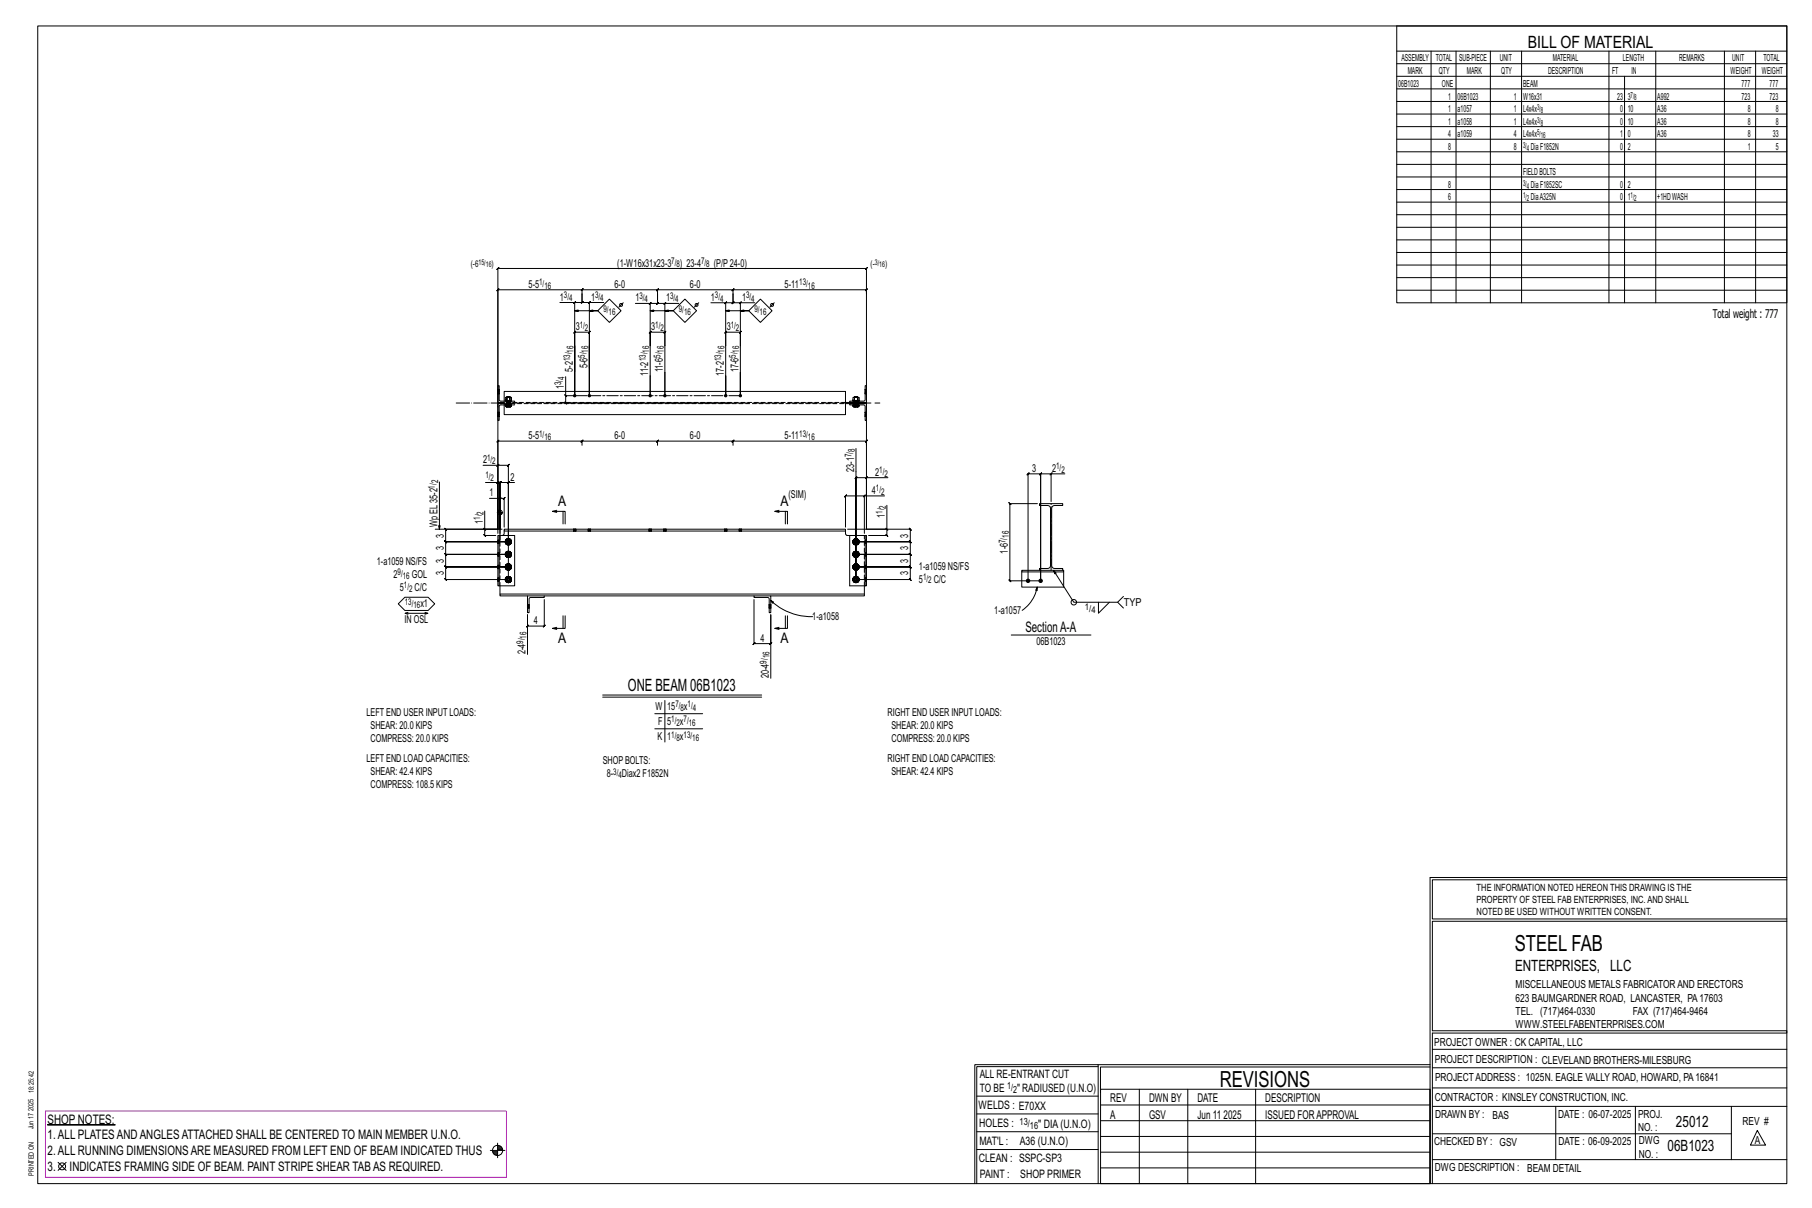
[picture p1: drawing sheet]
<svg xmlns="http://www.w3.org/2000/svg" width="914mm" height="610mm" viewBox="0 0 914 610" stroke-linecap="round" stroke-linejoin="round" font-family="sans-serif">
<g fill="#000" stroke="#000" stroke-width=".5">
<path d="M24 568h34z"/>
<circle cx="290" cy="200" r=".6"/>
<circle cx="297" cy="200" r=".6"/>
<circle cx="328" cy="200" r=".6"/>
<circle cx="336" cy="200" r=".6"/>
<circle cx="366" cy="200" r=".6"/>
<circle cx="374" cy="200" r=".6"/>
<circle cx="519" cy="293" r=".9"/>
<circle cx="525" cy="293" r=".9"/>
</g>
<g fill="none" stroke="#000" stroke-width=".5">
<path d="M19 13h883v584h-883zM705 13h197v140h-197zM705 26h197M705 32h197M705 39h197M722 26v127M735 26v127M752 26v127M768 26v127M812 26v127M820 39v114M836 26v127"/>
<path d="M870 26v127M886 26v127M705 45h197M705 51h197M705 58h197M705 64h197M705 70h197M705 77h197M705 83h197M705 89h197M705 96h197M705 102h197"/>
<path d="M705 108h197M705 115h197M705 121h197M705 127h197M705 134h197M283 153h7v47v-32l1-1-1 1h7l1-1-1 1v32v-47h8M290 157h12h-5M291 152l-1 1zM294 148v5v-1l-1 1h1h-4M294 148v5h-1l1-1v1h3M294 148v-2l-1 1 1-1h-43h1l-1 1v-1v60M294 146h38l-1 1 1-1v2"/>
<path d="M294 146l-1 1zM297 153l1-1-1 1zM302 157l6-6 5 6-5 6zM315 153l-3 2M321 153h7v21v-6l1-1-1 1h8h-1l1-1v1v6M328 157h12h-4M329 153l-1 1zM332 148v5l-1 1 1-1h-4M332 148v5l-1 1 1-1h4M332 146h38l-1 1 1-1v2M332 146l-1 1zM336 153l-1 1z"/>
<path d="M340 157l6-6 6 6-6 6zM343 153h-7v21M353 153l-3 2M359 153h7v21M366 153l1-1-1 1zM366 157h12h-4M370 148v5v-1l-1 1h1h-4M370 148v5h-1l1-1v1h4M370 146h67v1l1-1-1 2M370 146l-1 1zM373 153l1-1zM378 157l6-6 6 6-6 6z"/>
<path d="M381 153h-7v21M391 153l-2 2M705 140h197M705 146h197M328 174v26M336 174v26M366 174v-6l1-1-1 1h8h-1l1-1v1v6M366 174v26M374 174v26M251 197h.1M251 199h.1M252 197h.1"/>
<path d="M252 199h.1M254 198h173v11h-173zM285 199l1 1zM285 190v10h11M285 200v3l1 1-1-1h85M290 188v-14v26M297 186v-12v26M328 190v10zM336 188v12zM437 197h.1M437 199h.1M437 195v8h-8v-1h7z"/>
<path d="M251 208h.1M251 210h.1M252 208h.1M252 210h.1M253 204h-2v8h1v-7l2-1M254 203h-2v1h2M254 202h-2v-7h-1v8h2M255 202h3zM255 204v1zM255 202v-1h1v1M255 205h1M255 204l1 1"/>
<path d="M255 204h1v1h-1h1M256 202h.1M256 203h.1M256 204h.1M256 205h2h-1M256 204h1M257 205l1-1-1 1M257 204l-1 1M257 201h1v1M257 201v-1h-1v1h1v1M257 202h.1M257 203h.1"/>
<path d="M257 204h.1M258 204v1M258 205h-1M427 203h9v1h-9M429 204h8v8l-1-7-7-1zM430 202h4zM430 204l1 1zM430 202v-1h1v1M430 205h1M431 204v1M431 202h.1M431 203h.1"/>
<path d="M431 204h.1M431 205h2M431 204h1M432 205l1-1v1M433 204h-1v1M433 202v-1h-2v-1l2 1v1M433 202h.1M433 203h.1M433 204h.1M433 204v1M433 205h-1M437 208h.1"/>
<path d="M437 210h.1M244 235h7v32v-24h-6M251 235l1-1zM251 235h6h-1l1-1v1v57h-32v1l-1-1h1v-6v1l-1-1h1h32h-32v1l-1-1h1v-6l-1-1 1 1h32h-32l-1-1 1 1v-7v1l-1-1 1 1-1-1h1v-6v1l-1-1h1h26M294 225v-3l-1 1h1h-43l1-1-1 1v46M294 223h38h-1l1-1v3M294 222l-1 1zM332 223h38h-1l1-1v3M332 222l-1 1zM370 223h67l1-1-1 3M370 222l-1 1zM432 226v66v-51l-1 1 1-1h5"/>
<path d="M530 239h1l-1 1zM530 239h-5h1l-1 1v-1v54h-15v1l-1-1h1v-39v1l-1-1h1h14M537 239h-7v14M222 243v24M245 258v9h8M247 251h5v18M251 244l1-1zM251 259h3M251 258v1M251 243h9M252 258v1M252 257v2"/>
<path d="M252 251v1l1-1zM252 251h2v1l1-1h-1v15M252 257v9M253 259v1M253 259h.1M256 244l1-1zM257 243v30h-32h32M281 259l-2-1h6v6M281 258h-2M284 258v6M393 259l-2-1h6v6M393 258h-2"/>
<path d="M396 258v6M436 250h1l-1 1zM436 250h-9l-1 1 1-1v16M437 241h1l-1 1zM446 250h-10v19M448 255v12h-20M448 241h-11v26h22l1 1-1-1v6l1 1-1-1h-27h27l1 1-1-1v7v-1l1 1h-1h-27h27v-1l1 1h-1v6l1 1-1-1h-27h27l1 1-1-1v6l1 1-1-1h-27M525 254h11v1h-4l-1 2v28l1 2h4v1h-11v-1h4l1-2v-28l-1-2h-4zM220 267h31M244 267l1 1zM245 267v3h-1l1 1v-1h5M251 270h1v26h-1z"/>
<path d="M251 267v-132v1l1-1h-1h186v1l1-1h-1v132M252 270h8v26h-8M252 267v-24v1l1-1-1 1 1-1h-1v30M254 267h173v1h-173zM254 268v2h-1M255 280h1M255 273h1M255 279l1 1M255 274l1 1M256 280h-1M256 273l-1 1M256 279h-1v1v1l1-1"/>
<path d="M256 273l-1-1v1v1h1M256 274l1 1M256 278l-1 1M256 272h-1M257 278l-1 1M257 279v-1l1 1h-1M257 272l-1 1M257 272h1l-1 1M257 279l1 1M257 272l1 1v1M257 272h-1M257 274h1l-1 1v-1"/>
<path d="M257 274h1M258 280l-1 1M258 273l-1 1M258 279h-1M258 272v1h-1M258 279v1M258 273h.1M289 267h.1M289 268h.1M291 267h.1M291 268h.1M297 267h.1"/>
<path d="M297 268h.1M298 267h.1M298 268h.1M328 267h.1M328 268h.1M329 267h.1M329 268h.1M335 267h.1M335 268h.1M336 267h.1M336 268h.1M366 267h.1"/>
<path d="M366 268h.1M367 267h.1M367 268h.1M373 267h.1M373 268h.1M374 267h.1M374 268h.1M427 268v2h2M430 280h1M430 273h1M431 273h.1M431 279v1"/>
<path d="M431 274v1M431 273v1M431 280h.1M431 273v-1l-1 1 1 1M431 279l-1 1 1 1v-1M431 274l1 1M431 272h.1M431 278v1M432 274l1 1M432 272l-1 1M432 272h1v1M432 278l-1 1"/>
<path d="M432 279l1-1v1M432 272l1 1v1M432 279l1 1M433 272h-1M433 278l-1 1M433 274v1l-1-1M433 274h.1M433 273l-1 1M433 280l-1 1M433 272v1M433 279h.1M433 273h.1"/>
<path d="M433 279v1M437 270v26zM437 270h-8v26h8M447 267l1 1zM448 267v3h-1l1 1v-1h-10M252 296v4M255 292h1M255 286h1M255 294h1M255 287l1 1M255 281h1M256 292l-1 1"/>
<path d="M256 286l-1 1M256 292l-1-1v1v2l1-1M256 286l-1-1v1v1h1M256 293l1 1M256 287l1 1M256 280l1 1M256 291h-1M256 285h-1M256 281h1M257 291l-1 1M257 291h1l-1 1M257 285h-1"/>
<path d="M257 285h1h-1M257 292h1v1M257 285l1 1v1M257 293l1 1h-1v-1M257 287h1l-1 1v-1M257 280l1 1h-1M257 293h1v1M257 287h1M257 280h1v1M258 292l-1 1M258 286l-1 1M258 291v1h-1"/>
<path d="M258 285v1h-1M258 292h.1M258 286h.1M430 292h1M430 286h1M431 286h.1M431 292h.1M431 281h.1M431 287v1M431 294h.1M431 286v1M431 292v1"/>
<path d="M431 286v-1l-1 1 1 1M431 292v-1l-1 1 1 2v-1M431 280l1 1M431 287l1 1M431 293l1 1M431 285h.1M431 291h.1M432 281h1M432 287l1 1M432 293l1 1M432 285h-1M432 285h1"/>
<path d="M432 291l-1 1M432 291h1v1M432 285l1 1v1M432 292h1v1M433 285h-1M433 291l-1 1M433 280v1h-1M433 287v1l-1-1M433 293v1l-1-1M433 280v1M433 287h.1M433 293v1"/>
<path d="M433 286l-1 1M433 292l-1 1M433 285v1M433 291v1M433 286h.1M433 292h.1M436 300h-184v1h14M436 296v5h-47M516 289v7h21v-7M519 293v-54l-1 1 1-1h6v1l1-1h-1v54M523 296v2zM523 296a18 18 0 0 1-7 12"/>
<path d="M525 288h-9v1h21v-1h-1M532 288l10 16h22l3-3M201 305l3-4h12l3 4-3 3h-12zM204 309h12l-2 1M206 309h-2l2 1M214 309h2M266 305h.1M266 307h.1M266 301h9v1h-8v7h-1zM267 305h.1M267 307h.1M275 303v13v-1l-1 1h1h-9l1-1-1 1v-6v20"/>
<path d="M275 301h105M281 317h-2M284 311v6M285 311v6h-6l2 1M380 301h9v8h-1v-7h-8zM380 303v22l1-1-1 1h9h-1l1-1v1v-15v32M388 305h.1M388 307h.1M389 303l1 1zM389 303a30 30 0 0 0 21 8M389 305h.1M389 307h.1"/>
<path d="M393 317h-2M396 311v6M397 311v6h-6l2 1M554 304v5l6-5M564 304l3 3M510 320h41M304 351h80M304 352h80M336 353v21M330 360h25M330 368h25M722 443v154"/>
<path d="M722 443h180M902 444h-179v20h179M902 465h-179v55h179v1h-179v76M554 538h-61v59M554 537h168M722 538h-167v13M723 539h179M723 530h179M493 553h61M555 550h167v47h-167zM555 558h167M575 550v47"/>
<path d="M599 550v47M634 550v47M723 549h179M723 558h179M785 558v27M825 558v27M874 558v27M251 577v7M251 579h2M251 580h3M251 578h2M493 571h61"/>
<path d="M493 562h61M555 573h167M555 566h167M723 572h151M887 570l4 8h-8zM29 587l4 4M33 587l-4 4M247 581h8M249 581h2M249 582h2M250 583h1M492 597v-60h62v60"/>
<path d="M493 580h61M555 589h167M555 581h167M723 585h179"/>
<circle cx="313" cy="154" r=".7"/>
<circle cx="352" cy="154" r=".7"/>
<circle cx="390" cy="154" r=".7"/>
<circle cx="252" cy="259" r="1.2"/>
<circle cx="542" cy="304" r="1.4"/>
<circle cx="31" cy="589" r="1.8"/>
<circle cx="251" cy="581" r="2.6"/>
</g>
<path d="M23 561h233v33h-233z" fill="none" stroke="#f0f" stroke-width=".5"/>
<g fill="none" stroke="#000" stroke-width=".5" stroke-dasharray="2 1.4">
<path d="M251 197h1M251 197h.1M251 199h.1M251 198l1 1M251 198h1M251 199h1M252 197h-1M252 197h.1M252 198l-1-1 1 1M437 199h.1M437 197v1v-1M437 197h.1"/>
<path d="M437 198h.1M251 209h1M251 208h1M251 208h.1M251 210h.1M251 210h1M251 209l1 1M252 208h-1M252 208h.1M252 209h-1l1 1M254 204h173M254 204h6"/>
<path d="M255 204v1zM255 205h1M255 202h1h-1v-1h1v1v-1v1h1h-1M255 205h.1M255 204l1 1M255 204h1M256 205h-1h1h-1h1M256 203h.1M256 203v1M256 204h.1M256 202h.1M256 202v1"/>
<path d="M256 202v2zM256 201v-1M256 201h1M256 205h.1M256 201h.1M256 202h-1h1M256 202h1M256 204v-1M256 203v-1M256 204v1zM256 205h1zM256 205h1"/>
<path d="M256 200h1M256 203l1 1zM256 202l1 1zM257 204v-1M257 203h.1M257 204h.1M257 204h-1M257 203v-1M257 202h.1M257 205l-1-1 1 1M257 204l1 1M257 201h.1"/>
<path d="M257 205h.1M257 204h1M257 202h1M257 200v1M257 201v1zM257 202h1h-1v-1h1v1M257 202v2zM257 205h1M258 204v1h-1zM258 202h.1M258 205h-1zM258 205h.1"/>
<path d="M258 204v1M260 203v-1h-6M427 203h-173M430 204l1 1zM430 205h1M430 202h1h-1v-1h1v1v-1v1h2h-2M431 204v1zM431 205h.1M431 204v1M431 204h.1M431 203h.1M431 203v1"/>
<path d="M431 202h.1M431 202v1M431 202v2zM431 201l1-1M431 201h2M431 205h1M431 201h.1M431 202h-1h1M431 202h2M431 204v-1M431 203v-1M431 205h1z"/>
<path d="M431 205h1h1M432 201h.1M432 200h1M432 203v1zM432 204v-1M432 204h-1M432 202v1zM432 203v-1M432 204l1-1M432 203h.1M432 204h.1M432 203l1-1"/>
<path d="M432 202h.1M432 205l-1-1 2 1M432 204l1 1M432 205h1M433 204h.1M433 204v-1M433 203v-1M433 202h.1M433 201h.1M433 200v1M433 201v1zM433 202v-1v1"/>
<path d="M433 202v2zM433 203h.1M433 205h.1M433 204v1zM433 202h1M433 204v1M437 210h.1M437 209h.1M437 208h.1M437 209v-1M251 280h1M251 279h1"/>
<path d="M251 274h1zM251 274h.1M251 274h1M251 273h1M252 274l-1-1 1 1M252 270v26M255 280h.1M255 273v1zM255 280l1-2-1 2 1 1-1-1h1M255 273l1-1-1 1 1 2-1-2h1M255 279v1zM255 273h.1"/>
<path d="M255 274v1zM255 279l1 1M255 274l1-1M255 273h1M255 279h.1M255 279l1-1zM255 272v1zM255 275h1zM255 272h1zM255 279l1-1M255 274l1 1zM255 274l1 1"/>
<path d="M255 272h1M256 279h.1M256 274h.1M256 273v-1M256 280h.1M256 273v1zM256 278h1zM256 275h1zM256 272h1zM256 279h-1v1v-1v1v1v-1v1l1-1M256 273l-1-1v1v1h1M256 279v1z"/>
<path d="M256 273h.1M256 279h1zM256 274l1 1h-1h1h-1zM256 274h1zM256 273h1zM257 278h-1h1h-1l1 1M257 279h.1M257 278v1zM257 278h.1M257 272h-1h1h-1h1M257 275h.1M257 274v1"/>
<path d="M257 274h.1M257 273h.1M257 272h.1M257 272v1M257 278l1 1zM257 278l1 1M257 275l1-1zM257 275l1-1M257 272h1zM257 272h1M257 275h1zM257 279v1z"/>
<path d="M257 278l1 2zM257 272l1 1zM257 280h.1M257 273v1zM257 279h1M257 274h1M257 273h1v-1M258 279h-1l1 1M258 274v-1M258 272l-1 1 1 1M258 279h.1M258 272v1z"/>
<path d="M258 279v1zM258 279v1M258 273h.1M258 274v1zM258 280l-1 1zM258 273l-1 2zM258 280h.1M258 273v1zM289 267v1M289 267h.1M290 267l-1 1M290 267v1z"/>
<path d="M290 267v1M290 268h.1M291 267h.1M291 268h.1M291 268v-1M297 267v1M297 267h.1M297 267l1 1zM297 268h.1M298 267v1M298 267h.1M298 268h.1"/>
<path d="M298 268v-1M328 267v1M328 267h.1M328 267v1zM328 268h.1M329 267v1M329 267h.1M329 268h.1M329 268v-1M335 267v1M335 267h.1M336 267v1z"/>
<path d="M336 267l-1 1M336 268h-1M336 267v1M336 267h.1M336 268h.1M336 268v-1M366 267v1M366 267h.1M366 267v1zM366 268h.1M367 267v1M367 267h.1"/>
<path d="M367 268h.1M367 268v-1M373 267v1M373 267h.1M374 267v1zM374 267l-1 1M374 268h-1M374 267v1M374 267h.1M374 268h.1M374 268v-1M430 273v1z"/>
<path d="M430 280h.1M430 273l1 1zM430 273l1-1-1 1 1 2-1-2h1M430 280h1zM430 280l1-2-1 2 1 1-1-1h1M430 273h.1M430 274l1 1zM430 279v1zM431 274v-1M431 273h.1M431 279v1M431 272l-1 1z"/>
<path d="M431 275h.1M431 272h.1M431 279h-1zM431 279v-1zM431 274v1zM431 274v1M431 279v-1M431 274h1M431 273l1-1M431 279h1M431 273v1zM431 280h.1"/>
<path d="M431 275h2zM431 272h2zM431 278h2zM431 273v-1l-1 1h1v1M431 279l-1 1 1-1v1v1v-1v1v-1M431 274h1zM431 273h1zM431 279v1zM431 279h1zM431 275h1zM431 272h1zM431 278h1z"/>
<path d="M432 274v1h-1h1h-1zM432 274h.1M432 273h.1M432 279h.1M432 272h-1h1h-1h1M432 275h1zM432 275h1M432 274l1 1M432 272h1h-1h1h-1zM432 272h1zM432 278h-1h1h-1l1 1M432 278h1h-1h1l-1 1z"/>
<path d="M432 278h1zM432 274h1M432 274h1zM432 273h1zM432 272l1 1M432 279h1zM432 279h1M433 275v-1zM433 275v-1M433 272h.1M433 278v1zM433 278v1"/>
<path d="M433 275h.1M433 273h.1M433 279v1zM433 272v1zM433 278v2zM433 273v1zM433 280h.1M433 274h.1M433 273v-1M433 279h.1M433 274v-1M433 272v1v1"/>
<path d="M433 279v1M433 274v1zM433 273h1zM433 279l1 1zM433 273v2zM433 280v1zM434 273l-1 1zM434 280h-1zM437 273h.1M437 279h.1M437 279v1v-1M437 274h.1"/>
<path d="M437 280h.1M251 293h1zM251 293h.1M251 293h1M251 292h1M251 287h1zM251 287h.1M251 286l1 1M251 286h1M251 285h1M251 281h1zM251 281v-1"/>
<path d="M251 280l1 1M252 293l-1-1 1 1M252 286h-1l1 1M252 280h-1h1M255 292v1zM255 286v1zM255 292l1-1-1 1 1 2-1-2h1M255 286l1-1-1 1 1 1-1-1h1M255 292h.1M255 293v1zM255 285v1zM255 287h.1"/>
<path d="M255 280v1zM255 293l1-1M255 292h1M255 287l1-1M255 286h1M255 280h1M255 291v1zM255 294h1zM255 291h1zM255 285h.1M255 287l1 1zM255 285h1z"/>
<path d="M255 281h1zM255 294h1M255 291h1M255 287l1 1M255 285h1M255 281h1M256 293h.1M256 292h.1M256 287h.1M256 286v-1M256 280v1M256 292v1z"/>
<path d="M256 286v1zM256 294h1zM256 291h1zM256 287h1zM256 285h1zM256 281h1zM256 292l-1-1v1v1v1v-1v1l1-1M256 285h-1v1v1h1M256 286h.1M256 286v-1zM256 288h1zM256 293l1 1h-1h1h-1z"/>
<path d="M256 293h1zM256 292h1zM256 287l1 1h-1h1h-1zM256 281h1h-1h1h-1zM256 280l1 1zM257 291h-1h1h-1h1M257 294h.1M257 293v1M257 293h.1M257 292h.1M257 291v1zM257 291h.1"/>
<path d="M257 285h-1h1h-1h1M257 288h.1M257 287v1M257 287h.1M257 285h.1M257 281h.1M257 281v-1zM257 285v1zM257 281v-1M257 294h1zM257 294h1M257 291h1z"/>
<path d="M257 291h1M257 288l1-1zM257 288l1-1M257 285h1zM257 285h1M257 281h1zM257 281h1M257 286h.1M257 291l1 1zM257 285l1 1zM257 292v1zM257 286v1z"/>
<path d="M257 293h1v1M257 292h1v-1M257 287h1M257 286h1v-1M257 280h1v1M258 294v-2M258 291l-1 1 1 1M258 287v-1M258 285h-1l1 2M258 281v-1M258 291v1zM258 285h.1"/>
<path d="M258 292h.1M258 286h.1M258 293v1zM258 287h.1M258 285v1zM258 280v1zM258 292l-1 2zM258 286l-1 1zM258 292v1zM258 286v1zM430 286v1zM430 292v1z"/>
<path d="M430 286l1 1zM430 286l1-1-1 1 1 1-1-1h1M430 292l1 1zM430 292l1-1-1 1 1 2-1-2h1M430 280l1 1zM430 285v1zM430 287h1zM430 292h.1M430 293l1 1zM431 287v-1M431 286h.1M431 293v-1"/>
<path d="M431 292h.1M431 281h.1M431 285h-1zM431 287v1zM431 285h.1M431 291l-1 1zM431 294h.1M431 291h.1M431 287v1M431 280l1 1M431 287h1M431 286l1-1"/>
<path d="M431 293h1M431 292h1M431 286v1zM431 292v1zM431 281h2zM431 287h2zM431 285h2zM431 294h2zM431 291h2zM431 285l-1 1h1v1M431 292v-1l-1 1h1v1v1v-1v1v-1M431 280h1z"/>
<path d="M431 287h1zM431 286l1-1zM431 293h1zM431 292h1zM431 281h1zM431 288h1zM431 285h1zM431 294h1zM431 291h1zM432 281h-1h1h-1zM432 280v1zM432 287v1h-1h1h-1z"/>
<path d="M432 287h.1M432 285h.1M432 293v1h-1h1h-1zM432 293h.1M432 292h.1M432 281h1zM432 281h1M432 281v-1zM432 285h-1h1h-1h1M432 288h1zM432 288h1M432 287l1 1"/>
<path d="M432 285h1h-1h1h-1zM432 285h1zM432 291h-1h1h-1h1M432 294h1zM432 294h1M432 293l1 1M432 291h1h-1h1l-1 1zM432 291h1zM432 281l1-1M432 280h1zM432 287h1M432 287h1z"/>
<path d="M432 285l1 1zM432 285h1M432 293h1M432 293h1zM432 292h1zM432 292h1M433 281h.1M433 288v-1zM433 288v-1M433 285h.1M433 294h.1M433 291h.1"/>
<path d="M433 286h.1M433 292h.1M433 285v1zM433 291v1zM433 286v1zM433 292v1zM433 280v1M433 287h.1M433 286v-1M433 293v1M433 292v-1M433 281v-1"/>
<path d="M433 287v-1M433 285v2M433 294v-2M433 291v1v1M433 285l1 1zM433 293v1zM433 292h1zM433 292v2zM434 286l-1 1zM434 292l-1 1zM436 296v-26M437 285h.1"/>
<path d="M437 286v-1M437 292h.1M437 281h.1M437 286h.1M437 287h.1M437 293h.1M266 306h1zM266 306h1M266 305h1M266 305h.1M266 307h.1M266 307h1"/>
<path d="M266 306l1 1M267 305h-1M267 305h.1M267 306h.1M388 306h1zM388 307h.1M388 306h.1M388 307h1M389 305h-1M389 306h-1M389 307h-1M389 307h.1"/>
<path d="M389 305h.1M389 306l-1-1"/>
</g>
<path d="M230 203h214" fill="none" stroke="#000" stroke-width=".5" stroke-dasharray="6.8 1 0 1"/>
<path d="M297 200h77M530 288v-34" fill="none" stroke="#000" stroke-width=".5" stroke-dasharray="5.8 1 1 1"/>
<g font-size="11.2">
<text x="764" y="480">STEEL FAB</text>
<text x="616" y="548">REVISIONS</text>
</g>
<g font-size="8.6">
<text x="771" y="24">BILL OF MATERIAL</text>
<text x="317" y="349">ONE BEAM 06B1023</text>
</g>
<g font-size="7.9">
<text x="765" y="490">ENTERPRISES, LLC</text>
<text x="846" y="569">25012</text>
<text x="842" y="581">06B1023</text>
</g>
<g font-size="7.3">
<text x="282" y="256">A</text>
<text x="394" y="256">A</text>
<text x="517" y="319">SectionA-A</text>
<text x="282" y="324">A</text>
<text x="394" y="324">A</text>
</g>
<g font-size="6.6">
<text x="24" y="567">SHOP NOTES:</text>
<text x="24" y="575">1.ALL PLATESANDANGLESATTACHED SHALL BE CENTERED TO MAIN MEMBER U.N.O.</text>
<text x="24" y="583">2.ALL RUNNING DIMENSIONSARE MEASURED FROM LEFT END OF BEAM INDICATED THUS</text>
<text x="24" y="591">3.</text>
<text x="35" y="591">INDICATES FRAMING SIDE OF BEAM. PAINT STRIPE SHEAR TABAS REQUIRED.</text>
</g>
<g font-size="6.1">
<text x="864" y="161">Total weight : 777</text>
<text x="560" y="556">REV</text>
<text x="580" y="556">DWN BY</text>
<text x="604" y="556">DATE</text>
<text x="639" y="556">DESCRIPTION</text>
<text x="560" y="564">A</text>
<text x="580" y="564">GSV</text>
<text x="604" y="564">Jun 11</text>
<text x="617" y="564">2025</text>
<text x="639" y="564">ISSUED FORAPPROVAL</text>
</g>
<g font-size="5.9">
<text x="494" y="560">WELDS : E70XX</text>
<text x="494" y="569">HOLES :</text>
<text x="524" y="569">&quot; DIA(U.N.O)</text>
<text x="494" y="578">MAT'L :</text>
<text x="515" y="578">A36 (U.N.O)</text>
<text x="494" y="586">CLEAN : SSPC-SP3</text>
<text x="495" y="595">PAINT :</text>
<text x="515" y="595">SHOP PRIMER</text>
</g>
<g font-size="5.8">
<text x="494" y="544">ALL RE-ENTRANT CUT</text>
<text x="494" y="551">TO BE</text>
<text x="513" y="551">&quot; RADIUSED (U.N.O)</text>
</g>
<g font-size="5.6">
<text x="765" y="499">MISCELLANEOUS METALS FABRICATORAND ERECTORS</text>
<text x="765" y="505">623 BAUMGARDNER ROAD, LANCASTER, PA17603</text>
<text x="765" y="512">TEL. (717)464-0330</text>
<text x="824" y="512">FAX (717)464-9464</text>
<text x="765" y="519">WWW.STEELFABENTERPRISES.COM</text>
<text x="724" y="528">PROJECT OWNER : CK CAPITAL, LLC</text>
<text x="724" y="537">PROJECT DESCRIPTION : CLEVELAND BROTHERS-MILESBURG</text>
<text x="724" y="545">PROJECTADDRESS : 1025N. EAGLE VALLY ROAD, HOWARD, PA16841</text>
<text x="724" y="556">CONTRACTOR : KINSLEY CONSTRUCTION, INC.</text>
<text x="724" y="564">DRAWN BY :</text>
<text x="753" y="564">BAS</text>
<text x="786" y="564">DATE : 06-07-2025</text>
<text x="827" y="564">PROJ.</text>
<text x="879" y="568">REV #</text>
<text x="827" y="571">NO. :</text>
<text x="724" y="578">CHECKED BY : GSV</text>
<text x="787" y="578">DATE : 06-09-2025</text>
<text x="827" y="578">DWG</text>
<text x="886" y="578">A</text>
<text x="827" y="584">NO. :</text>
<text x="724" y="591">DWG DESCRIPTION : BEAM DETAIL</text>
</g>
<g font-size="5.5">
<text x="312" y="134">(1-W16x31x23-3</text>
<text x="343" y="134">) 23-4</text>
<text x="360" y="134">(P/P24-0)</text>
<text x="267" y="145">5-5</text>
<text x="310" y="145">6-0</text>
<text x="348" y="145">6-0</text>
<text x="396" y="145">5-11</text>
<text x="283" y="152">1</text>
<text x="298" y="152">1</text>
<text x="321" y="152">1</text>
<text x="336" y="152">1</text>
<text x="359" y="152">1</text>
<text x="374" y="152">1</text>
<text x="291" y="167">3</text>
<text x="329" y="167">3</text>
<text x="367" y="167">3</text>
<text x="296" y="186" transform="rotate(-90 296 186)">5-6</text>
<text x="289" y="188" transform="rotate(-90 289 188)">5-2</text>
<text x="327" y="190" transform="rotate(-90 327 190)">11-2</text>
<text x="335" y="188" transform="rotate(-90 335 188)">11-6</text>
<text x="365" y="190" transform="rotate(-90 365 190)">17-2</text>
<text x="373" y="188" transform="rotate(-90 373 188)">17-6</text>
<text x="284" y="197" transform="rotate(-90 284 197)">1</text>
<text x="267" y="222">5-5</text>
<text x="310" y="222">6-0</text>
<text x="348" y="222">6-0</text>
<text x="396" y="222">5-11</text>
<text x="244" y="234">2</text>
<text x="431" y="238" transform="rotate(-90 431 238)">23-1</text>
<text x="521" y="238">3</text>
<text x="531" y="238">2</text>
<text x="258" y="242">2</text>
<text x="442" y="240">2</text>
<text x="247" y="251">1</text>
<text x="398" y="251">(SIM)</text>
<text x="440" y="249">4</text>
<text x="447" y="261" transform="rotate(-90 447 261)">1</text>
<text x="221" y="266" transform="rotate(-90 221 266)">Wp EL35-2</text>
<text x="244" y="264" transform="rotate(-90 244 264)">1</text>
<text x="224" y="271" transform="rotate(-90 224 271)">3</text>
<text x="458" y="271" transform="rotate(-90 458 271)">3</text>
<text x="224" y="278" transform="rotate(-90 224 278)">3</text>
<text x="458" y="278" transform="rotate(-90 458 278)">3</text>
<text x="509" y="279" transform="rotate(-90 509 279)">1-6</text>
<text x="190" y="285">1-a1059 NS/FS</text>
<text x="224" y="284" transform="rotate(-90 224 284)">3</text>
<text x="458" y="284" transform="rotate(-90 458 284)">3</text>
<text x="464" y="287">1-a1059 NS/FS</text>
<text x="199" y="292">2</text>
<text x="208" y="292">GOL</text>
<text x="224" y="290" transform="rotate(-90 224 290)">3</text>
<text x="458" y="290" transform="rotate(-90 458 290)">3</text>
<text x="202" y="298">5</text>
<text x="209" y="298">C/C</text>
<text x="464" y="294">5</text>
<text x="471" y="294">C/C</text>
<text x="567" y="306">TYP</text>
<text x="212" y="307">x1</text>
<text x="502" y="310">1-a1057</text>
<text x="204" y="315">IN OSL</text>
<text x="269" y="315">4</text>
<text x="410" y="313">1-a1058</text>
<text x="384" y="324">4</text>
<text x="523" y="325">06B1023</text>
<text x="265" y="330" transform="rotate(-90 265 330)">2-4</text>
<text x="388" y="342" transform="rotate(-90 388 342)">20-4</text>
<text x="331" y="358">W</text>
<text x="337" y="358">15</text>
<text x="345" y="358">x</text>
<text x="185" y="361">LEFT END USER INPUT LOADS:</text>
<text x="332" y="366">F</text>
<text x="337" y="366">5</text>
<text x="343" y="366">x</text>
<text x="448" y="361">RIGHT END USER INPUT LOADS:</text>
<text x="187" y="368">SHEAR: 20.0 KIPS</text>
<text x="450" y="368">SHEAR: 20.0 KIPS</text>
<text x="187" y="374">COMPRESS: 20.0 KIPS</text>
<text x="332" y="373">K</text>
<text x="337" y="373">1</text>
<text x="343" y="373">x</text>
<text x="450" y="374">COMPRESS: 20.0 KIPS</text>
<text x="185" y="385">LEFT END LOAD CAPACITIES:</text>
<text x="304" y="386">SHOPBOLTS:</text>
<text x="448" y="385">RIGHT END LOAD CAPACITIES:</text>
<text x="187" y="391">SHEAR: 42.4 KIPS</text>
<text x="306" y="392">8-</text>
<text x="314" y="392">Diax2 F1852N</text>
<text x="450" y="391">SHEAR: 42.4 KIPS</text>
<text x="187" y="398">COMPRESS: 108.5 KIPS</text>
</g>
<g font-size="5">
<text x="745" y="450">THE INFORMATION NOTED HEREON THIS DRAWING IS THE</text>
<text x="745" y="456">PROPERTY OF STEEL FAB ENTERPRISES, INC.AND SHALL</text>
<text x="745" y="462">NOTED BE USED WITHOUT WRITTEN CONSENT.</text>
<text x="508" y="550">1/</text>
<text x="511" y="551">2</text>
<text x="515" y="568">13/</text>
<text x="520" y="570">16</text>
</g>
<g font-size="4.9">
<text x="707" y="31">ASSEMBLY</text>
<text x="725" y="31">TOTAL</text>
<text x="736" y="31">SUB-PIECE</text>
<text x="757" y="31">UNIT</text>
<text x="784" y="31">MATERIAL</text>
<text x="819" y="31">LENGTH</text>
<text x="847" y="31">REMARKS</text>
<text x="874" y="31">UNIT</text>
<text x="890" y="31">TOTAL</text>
<text x="710" y="37">MARK</text>
<text x="726" y="37">QTY</text>
<text x="740" y="37">MARK</text>
<text x="758" y="37">QTY</text>
<text x="781" y="37">DESCRIPTION</text>
<text x="814" y="37">FT</text>
<text x="823" y="37">IN</text>
<text x="873" y="37">WEIGHT</text>
<text x="889" y="37">WEIGHT</text>
<text x="706" y="44">06B1023</text>
<text x="728" y="44">ONE</text>
<text x="769" y="44">BEAM</text>
<text x="879" y="44">777</text>
<text x="893" y="44">777</text>
<text x="731" y="50">1</text>
<text x="736" y="50">06B1023</text>
<text x="764" y="50">1</text>
<text x="769" y="50">W16x31</text>
<text x="816" y="50">23</text>
<text x="821" y="50">3</text>
<text x="836" y="50">A992</text>
<text x="879" y="50">723</text>
<text x="893" y="50">723</text>
<text x="731" y="57">1</text>
<text x="736" y="57">a1057</text>
<text x="764" y="57">1</text>
<text x="769" y="57">L4x4x</text>
<text x="818" y="57">0</text>
<text x="821" y="57">10</text>
<text x="836" y="57">A36</text>
<text x="882" y="57">8</text>
<text x="896" y="57">8</text>
<text x="731" y="63">1</text>
<text x="736" y="63">a1058</text>
<text x="764" y="63">1</text>
<text x="769" y="63">L4x4x</text>
<text x="818" y="63">0</text>
<text x="821" y="63">10</text>
<text x="836" y="63">A36</text>
<text x="882" y="63">8</text>
<text x="896" y="63">8</text>
<text x="731" y="69">4</text>
<text x="736" y="69">a1059</text>
<text x="764" y="69">4</text>
<text x="769" y="69">L4x4x</text>
<text x="818" y="69">1</text>
<text x="821" y="69">0</text>
<text x="836" y="69">A36</text>
<text x="882" y="69">8</text>
<text x="895" y="69">33</text>
<text x="731" y="76">8</text>
<text x="764" y="76">8</text>
<text x="772" y="76">DiaF1852N</text>
<text x="818" y="76">0</text>
<text x="821" y="76">2</text>
<text x="882" y="76">1</text>
<text x="896" y="76">5</text>
<text x="769" y="88">FIELDBOLTS</text>
<text x="731" y="95">8</text>
<text x="772" y="95">DiaF1852SC</text>
<text x="818" y="95">0</text>
<text x="821" y="95">2</text>
<text x="731" y="101">6</text>
<text x="772" y="101">DiaA325N</text>
<text x="818" y="101">0</text>
<text x="821" y="101">1</text>
<text x="836" y="101">+1HDWASH</text>
</g>
<g font-size="4.7">
<text x="238" y="135">(-6</text>
<text x="248" y="135">)</text>
<text x="339" y="133">7/</text>
<text x="341" y="135">8</text>
<text x="354" y="133">7/</text>
<text x="356" y="135">8</text>
<text x="439" y="135">(-</text>
<text x="447" y="135">)</text>
<text x="272" y="144">1/</text>
<text x="403" y="144">13/</text>
<text x="275" y="146">16</text>
<text x="408" y="146">16</text>
<text x="285" y="150">3/</text>
<text x="287" y="152">4</text>
<text x="300" y="150">3/</text>
<text x="303" y="152">4</text>
<text x="323" y="151">3/</text>
<text x="325" y="153">4</text>
<text x="338" y="151">3/</text>
<text x="341" y="153">4</text>
<text x="361" y="151">3/</text>
<text x="363" y="152">4</text>
<text x="377" y="151">3/</text>
<text x="379" y="152">4</text>
<text x="304" y="157">9/</text>
<text x="307" y="159">16</text>
<text x="343" y="157">9/</text>
<text x="345" y="159">16</text>
<text x="381" y="157">9/</text>
<text x="383" y="159">16</text>
<text x="293" y="165">1/</text>
<text x="295" y="167">2</text>
<text x="331" y="165">1/</text>
<text x="333" y="167">2</text>
<text x="369" y="165">1/</text>
<text x="371" y="167">2</text>
<text x="289" y="178" transform="rotate(-90 289 178)">16</text>
<text x="297" y="178" transform="rotate(-90 297 178)">16</text>
<text x="328" y="178" transform="rotate(-90 328 178)">16</text>
<text x="335" y="178" transform="rotate(-90 335 178)">16</text>
<text x="366" y="178" transform="rotate(-90 366 178)">16</text>
<text x="373" y="178" transform="rotate(-90 373 178)">16</text>
<text x="288" y="182" transform="rotate(-90 288 182)">13/</text>
<text x="295" y="181" transform="rotate(-90 295 181)">5/</text>
<text x="326" y="182" transform="rotate(-90 326 182)">13/</text>
<text x="333" y="181" transform="rotate(-90 333 181)">5/</text>
<text x="364" y="182" transform="rotate(-90 364 182)">13/</text>
<text x="371" y="181" transform="rotate(-90 371 181)">5/</text>
<text x="285" y="192" transform="rotate(-90 285 192)">4</text>
<text x="283" y="194" transform="rotate(-90 283 194)">3/</text>
<text x="272" y="220">1/</text>
<text x="403" y="220">13/</text>
<text x="275" y="222">16</text>
<text x="408" y="222">16</text>
<text x="246" y="233">1/</text>
<text x="430" y="231" transform="rotate(-90 430 231)">7/</text>
<text x="431" y="228" transform="rotate(-90 431 228)">8</text>
<text x="248" y="234">2</text>
<text x="444" y="239">1/</text>
<text x="533" y="237">1/</text>
<text x="536" y="239">2</text>
<text x="221" y="244" transform="rotate(-90 221 244)">2</text>
<text x="245" y="241">1/</text>
<text x="248" y="243">2</text>
<text x="446" y="240">2</text>
<text x="220" y="247" transform="rotate(-90 220 247)">1/</text>
<text x="442" y="248">1/</text>
<text x="445" y="250">2</text>
<text x="447" y="257" transform="rotate(-90 447 257)">2</text>
<text x="242" y="262" transform="rotate(-90 242 262)">1/</text>
<text x="244" y="260" transform="rotate(-90 244 260)">2</text>
<text x="445" y="259" transform="rotate(-90 445 259)">1/</text>
<text x="507" y="274" transform="rotate(-90 507 274)">7/</text>
<text x="509" y="271" transform="rotate(-90 509 271)">16</text>
<text x="201" y="290">9/</text>
<text x="203" y="292">16</text>
<text x="466" y="293">1/</text>
<text x="204" y="297">1/</text>
<text x="206" y="299">2</text>
<text x="468" y="294">2</text>
<text x="204" y="305">13/</text>
<text x="209" y="307">16</text>
<text x="547" y="308">1/</text>
<text x="551" y="309">4</text>
<text x="266" y="322" transform="rotate(-90 266 322)">16</text>
<text x="264" y="325" transform="rotate(-90 264 325)">9/</text>
<text x="387" y="335" transform="rotate(-90 387 335)">9/</text>
<text x="388" y="332" transform="rotate(-90 388 332)">16</text>
<text x="341" y="357">7/</text>
<text x="343" y="359">8</text>
<text x="347" y="357">1/</text>
<text x="350" y="359">4</text>
<text x="339" y="365">1/</text>
<text x="345" y="365">7/</text>
<text x="341" y="366">2</text>
<text x="348" y="366">16</text>
<text x="339" y="372">1/</text>
<text x="341" y="374">8</text>
<text x="345" y="372">13/</text>
<text x="349" y="374">16</text>
<text x="309" y="391">3/</text>
<text x="312" y="393">4</text>
</g>
<g font-size="4.2">
<text x="823" y="49">7/</text>
<text x="825" y="51">8</text>
<text x="776" y="56">3/</text>
<text x="778" y="57">8</text>
<text x="776" y="62">3/</text>
<text x="778" y="63">8</text>
<text x="776" y="68">5/</text>
<text x="778" y="70">16</text>
<text x="769" y="75">3/</text>
<text x="770" y="76">4</text>
<text x="769" y="94">3/</text>
<text x="770" y="95">4</text>
<text x="769" y="100">1/</text>
<text x="770" y="101">2</text>
<text x="823" y="100">1/</text>
<text x="825" y="101">2</text>
</g>
<g font-size="4">
<text x="241" y="134">15/</text>
<text x="245" y="135">16</text>
<text x="441" y="134">3/</text>
<text x="444" y="135">16</text>
</g>
<g font-size="3.7">
<text x="17" y="551" transform="rotate(-90 17 551)">18:25:42</text>
<text x="17" y="561" transform="rotate(-90 17 561)">2025</text>
<text x="17" y="570" transform="rotate(-90 17 570)">Jun 17</text>
<text x="17" y="593" transform="rotate(-90 17 593)">PRINTED ON</text>
</g>
</svg>
